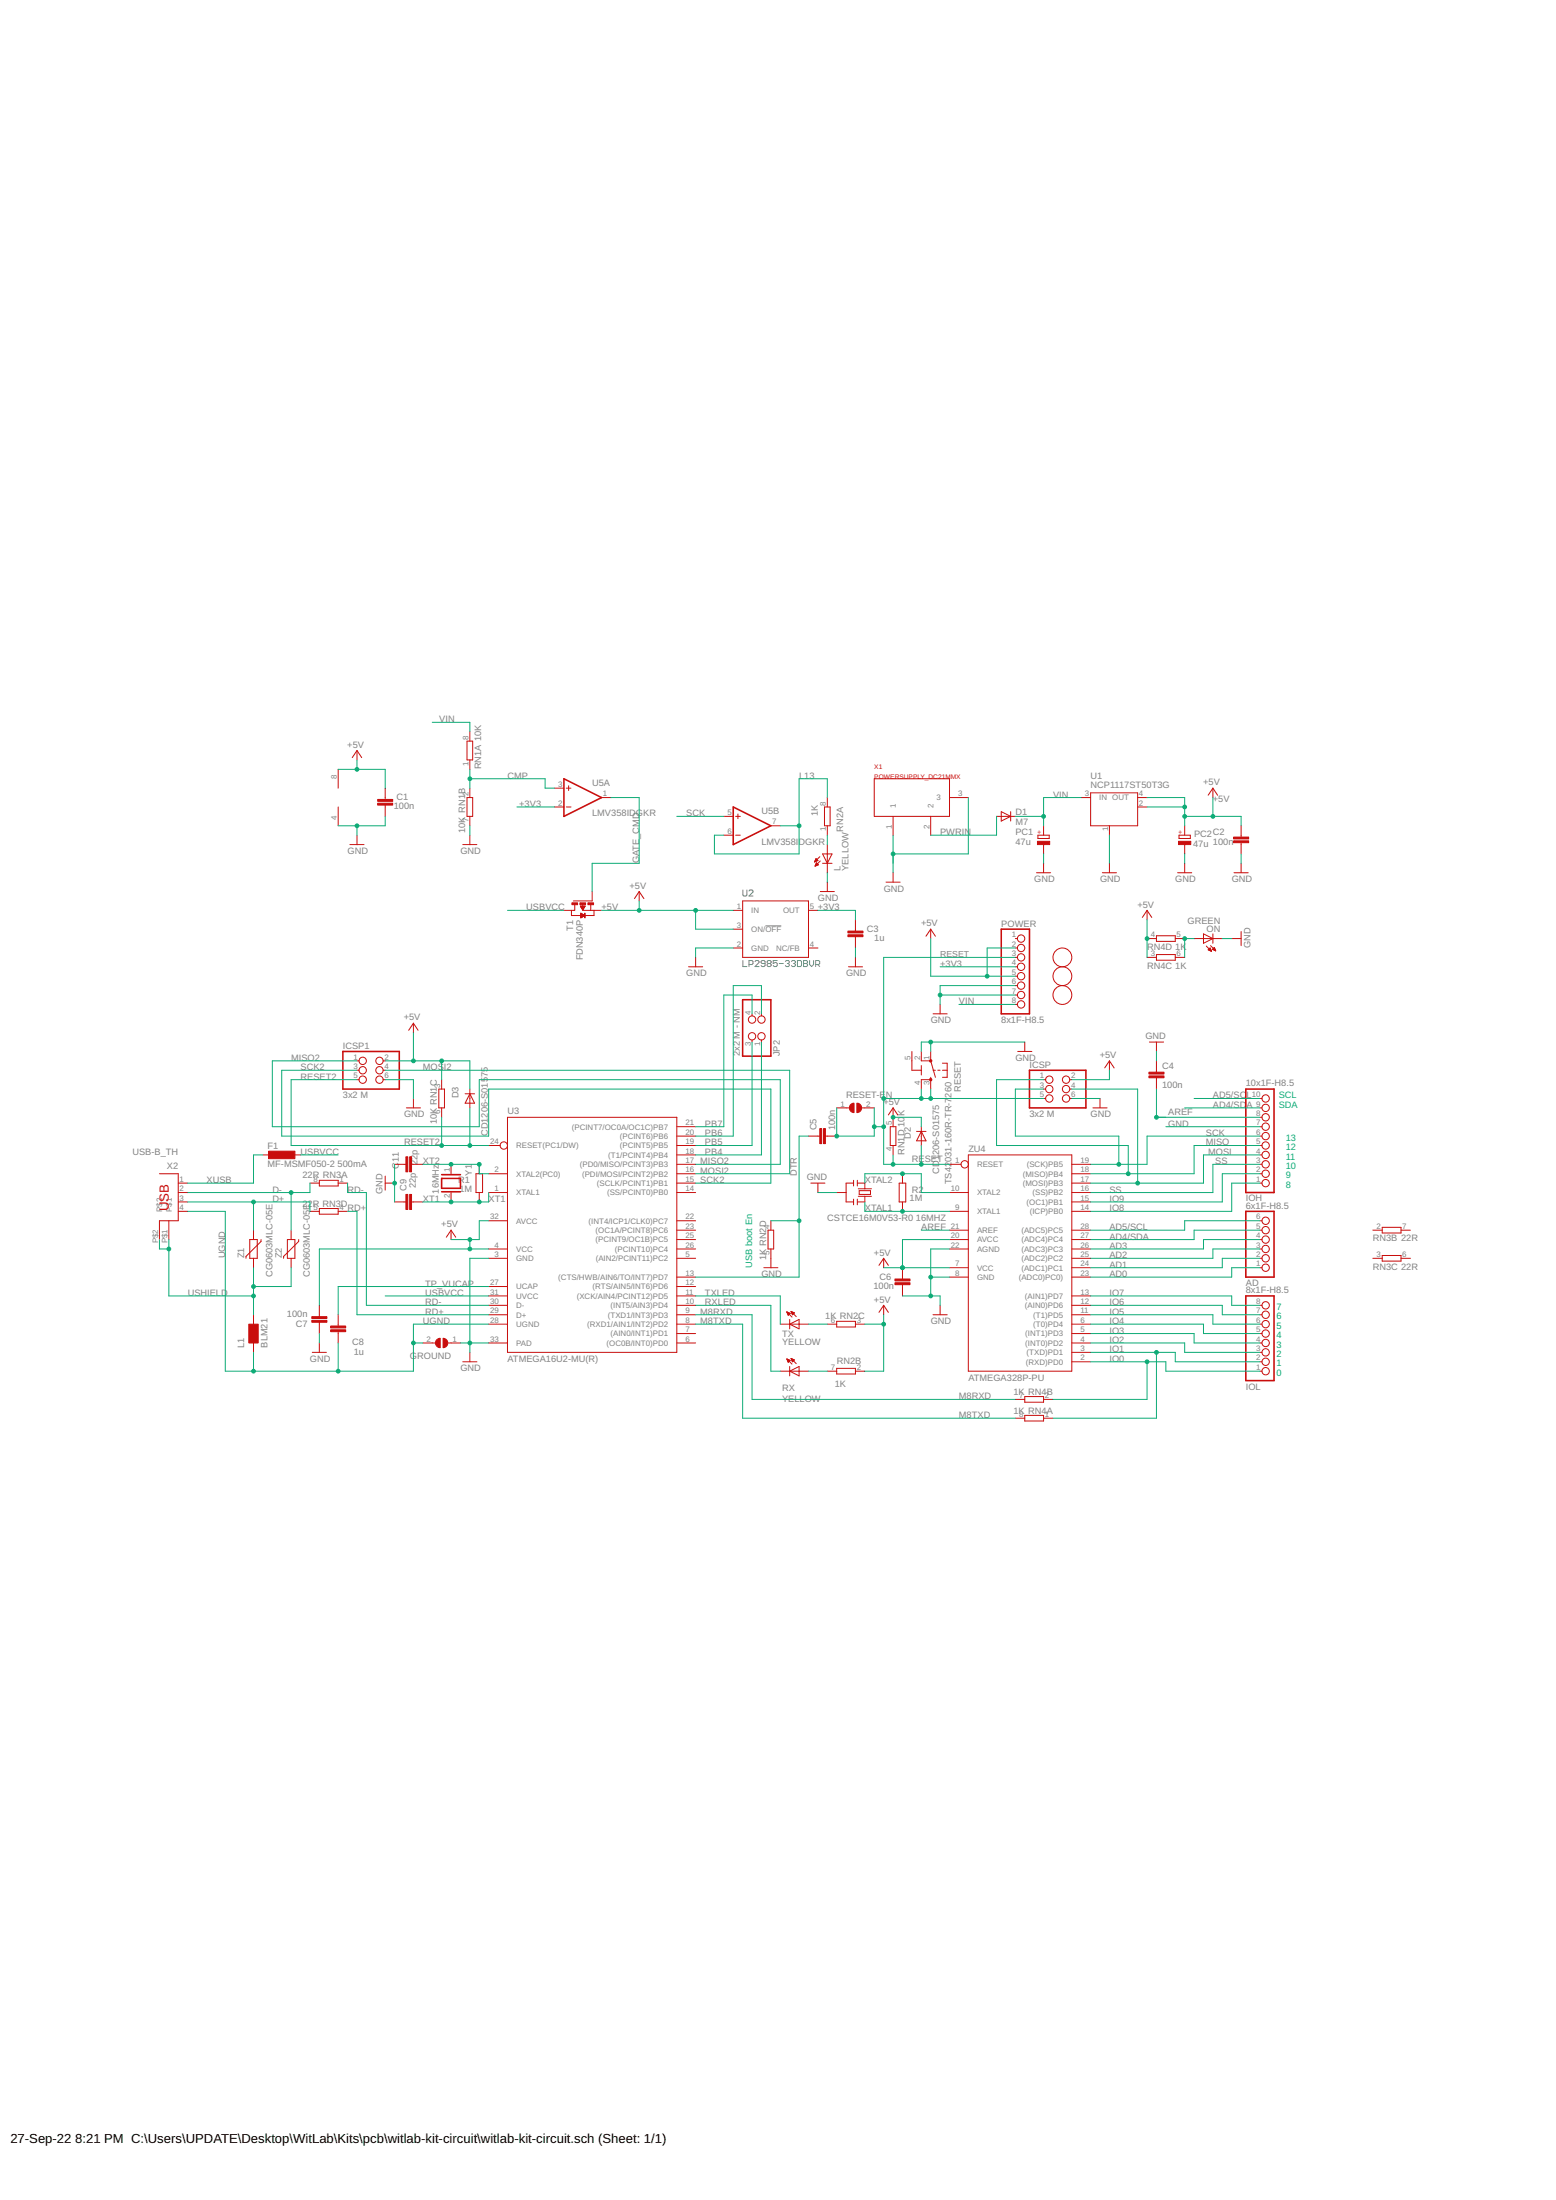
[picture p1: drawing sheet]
<svg xmlns="http://www.w3.org/2000/svg" width="420mm" height="594mm" viewBox="0 0 420 594" stroke-linecap="round" stroke-linejoin="round" font-family="sans-serif">
<g fill="none" stroke="#808080" stroke-width=".27">
<path d="M200.6 240.3v1.4l.3 .3h.5l.3-.3v-1.4M200.6 259.4v1.6h1.1M202.2 240.6l.3-.3h.6l.2 .3v.3l-1.1 1.1h1.1M203.9 259.7l.3-.3h.5l.3 .3v.2l-1.1 1.1h1.1M206.7 250h4.3M209.9 259.4h-1.1v.8l.8-.3 .3 .3v.5l-.3 .3h-.5l-.3-.3M212.1 259.7l.2-.3h.6l.2 .3-.2 .5M213.7 259.7l.3-.3h.5l.3 .3-.3 .5M215.3 259.4h.9l.2 .3v1l-.2 .3h-.9zM217 259.4h.8l.3 .3-.3 .5 .3 .5-.3 .3h-.8zM218.6 259.4v1.1l.6 .5 .5-.5v-1.1M202.2 260.5h.9l.2-.3v-.5l-.2-.3h-.9v1.6"/>
<path d="M206.6 260.2h-.8l-.3-.3 .3-.5h.5l.3 .3v1l-.3 .3h-.5l-.3-.3M207.4 260.2l-.2 .3 .2 .5h.6l.2-.3-.2-.5M207.4 260.2l-.2-.3 .2-.5h.6l.2 .3-.2 .5M207.4 260.2h.6M210.4 260.2h1.1M212.6 260.2h.3M212.9 260.2l.2 .3-.2 .5h-.6l-.2-.3M214.2 260.2h.3M214.5 260.2l.3 .3-.3 .5h-.5l-.3-.3M217 260.2h.8M220.2 260.5h.9l.2-.3v-.5l-.2-.3h-.9v1.6M220.8 260.5l.5 .5"/>
</g>
<g fill="none" stroke="#c90d0c" stroke-width=".27">
<path d="M126.9 197.6v2.5M91.3 207.8v5M91.3 217.9v5.1M96.4 202.7v2.5M96.4 202.7l1.3 1.9M96.4 202.7l-1.3 1.9M104 212.8v3.1M104 217.4v3.1M126.1 215.4h1.5v5.1h-1.5zM126.1 200.1h1.5v5.1h-1.5zM126.9 205.2v2.6M126.9 212.8v2.6"/>
<path d="M149.7 217.9h2.6M149.7 212.8h2.6M152.9 217.9h1.3M152.9 212.8h1.3M153.5 212.2v1.3M162.4 215.4h2.6M199.3 219.8v1.3M222.6 217.9h1.6v5.1h-1.6zM223.4 215.4v2.5M236.1 210.3h20.3v10.2h-20.3zM256.4 215.4h5.1M270.4 219.2l2.5 1.3-2.5 1.2z"/>
<path d="M272.9 219.2v2.5M292 215.4h2.5M294.5 214.1h12.7v8.9h-12.7zM307.2 215.4h2.5M307.2 217.9h2.5M327.5 212.8v2.6M327.5 212.8l1.3 1.9M327.5 212.8l-1.3 1.9M94.5 228.1h3.8M96.4 225.5v2.6M125 228.1h3.8M126.9 220.5v2.5"/>
<path d="M126.9 225.5v2.6M195.5 225.5h2.5M195.5 220.5h2.5M198.6 225.5h1.3M198.6 220.5h1.3M208.2 223h2.5M220 232.7h.1M220 232.6h.4M220.1 232.5h.6M220.1 232.3h.7M220.1 233.8h.2M220.2 233.7h.4"/>
<path d="M220.2 232.2h.5M220.2 232.1h.4M220.2 233.6h.7M220.3 232h.2M220.3 233.4h.6M220.3 231.9l.6 .5-.9 .3zM220.3 233.3h.4M220.4 233.2h.2M220.5 233.1h.1M220.5 233l.5 .5-.9 .4zM221.4 231.4l-1.4 1.3M221.5 232.5l-1.4 1.4"/>
<path d="M222.1 230.6h2.6l-1.3 2.5zM222.1 233.1h2.6M223.4 223v2.5M223.4 228.1v7.6M223.4 238.2v2.5M239.2 238.2h3.9M241.2 220.5v5M241.2 235.7v2.5M251.3 220.5v5M269.1 220.5h5.1M279.9 235.7h3.8M280.3 225.5h3v.9h-3z"/>
<path d="M281.8 223v2.5M281.8 228.1v2.5M281.8 233.1v2.6M297.7 235.7h3.8M299.6 223v2.5M299.6 233.1v2.6M318 235.7h3.8M318.4 225.5h3v.9h-3zM319.9 223v2.5M319.9 228.1v2.5M319.9 233.1v2.6M333.2 235.7h3.8"/>
<path d="M335.1 223v3M335.1 227.6v3M335.1 233.1v2.6M154.3 245.8v1.4h3.5M155.2 244.3v1.5h-2.9M156.7 244.7h1.3l-.6 1zM156.8 244.8h1.1M156.8 244.9h1.1M156.8 246.6l1.1 .6M156.8 246.6v1.3l1.1-.7M156.8 247.8h.2M156.8 247.7h.3"/>
<path d="M156.8 247.7h.4M156.8 247.6h.5M156.8 247.5h.6M156.8 247.5h.7M156.8 247.4h.8M156.8 247.3h.9M156.8 247.2h1M156.8 247.1h.8M156.8 247h.7M156.8 246.9h.5M156.8 246.8h.4M156.8 246.8h.3"/>
<path d="M156.8 246.7h.2M156.8 246.6h.1M156.9 244.9h.9M156.9 245h.9M157 245.1h.7M157 245.2h.7M157.1 245.3h.5M157.1 245.4h.5M157.2 245.4h.3M157.2 245.5h.3M157.3 245.6h.1M157.4 244.2v1.6h5"/>
<path d="M159.5 244.3v1.5M159.9 240.7v2.6h-5.1M160.4 245.8v1.4h-2.5M172.6 240.7l1.3 2M172.6 240.7l-1.3 2M172.6 240.7v2.6M187.8 258.5v2.6M198 256h2.5M198 245.8h2.5M198 250.9h2.5M200.5 243.3h17.8v15.2h-17.8zM218.3 256h2.6"/>
<path d="M218.3 245.8h2.6M221.5 240.7h3.8M231 248.4v3M231 252.9v3.1M231 258.5v2.6M251.3 250.9l1.3 1.9M251.3 250.9l-1.3 1.9M251.3 250.9v2.5M274.2 253.4h.5M274.2 256h.5M274.2 258.5h.5M309.7 253.4h2.6"/>
<path d="M309.7 245.8l1.3 1.9M309.7 245.8l-1.2 1.9M309.7 245.8v2.6M309.7 258.5h2.6M312.3 252.7h5.1v1.5h-5.1zM312.3 257.8h5.1v1.5h-5.1zM317.4 253.4h2.5M317.4 258.5h2.5M322.4 253.4h7.7M325 252.2l2.5 1.2-2.5 1.3zM325.7 255.5l1.4 1.4M326.2 256.5l.5-.5 .4 .9z"/>
<path d="M326.3 256.5h.7M326.4 256.3h.5M326.4 256.6h.6M326.5 256.2h.4M326.6 256.1h.2M326.7 256.7h.3M326.9 255.4l1.4 1.4M327 256.8h.1M327.4 256.4l.5-.5 .4 .9zM327.4 256.3h.7M327.5 252.2v2.5M327.5 256.2h.5"/>
<path d="M327.6 256.5h.5M327.7 256.1h.3M327.8 256h.1M327.9 256.6h.3M328.1 256.7h.2M332.6 253.4h2.5M335.1 251.5v3.9M111.6 276.3l1.3 1.9M111.6 276.3l-1.2 1.9M111.6 276.3v2.5M185.9 261.1h3.8M203.1 273.8v.5"/>
<path d="M205.6 273.8v.5M229.1 261.1h3.8M251.9 273.8h3.9M253.9 271.2v2.6M274.2 261.1h.5M274.2 263.6h.5M274.2 266.1h.5M274.2 268.7h.5M274.2 271.2h.5M96.4 291.5h.6M96.4 286.5h.6M96.4 289h.6"/>
<path d="M103.5 291.5h.5M103.5 286.5h.5M103.5 289h.5M109.7 299.2h3.8M111.6 296.6v2.6M118.5 294.1h1.5v5.1h-1.5zM119.3 291.5v2.6M119.3 299.2v2.5M125.6 295.4h2.5M126.9 294.1v5.1M126.9 295.4l1.2 2.5h-2.5zM203.1 280.8v.6"/>
<path d="M205.6 280.8v.6M225.9 299.2h3.5M232.6 299.2h3.5M241.2 299.2l1.2 1.9M241.2 299.2l-1.3 1.9M241.2 299.2v5M246.2 283.9v5.1h2.6M248.8 283.9v2.6h2.5M248.8 287.7v2.6M251.3 291.5h-2.5v2.6M251.3 283.9v2.6M251.3 290.9v3.2"/>
<path d="M251.3 286.5l1.3 4.4M251.9 289h.7M253.2 289h.7M254.5 289h1.3M254.5 287.1h1.3v3.8h-1.3M274.8 283.9h3.8M276.7 281.4v2.5M281.8 291.5h.6M281.8 294.1h.6M281.8 296.6h.6M288.9 291.5h.5M288.9 294.1h.5"/>
<path d="M288.9 296.6h.5M295.1 299.2h3.8M297 296.6v2.6M299.6 286.5l1.2 1.9M299.6 286.5l-1.3 1.9M299.6 286.5v2.5M310.4 281.4h3.8M312.3 281.4v2.5M312.3 286.5v3M312.3 291v3.1M340.2 296.6h.6M340.2 299.2h.6"/>
<path d="M43.1 316.9h5v12.7h-5v5.1M48.1 319.5h2.6M71 311.9h2.5M78.6 311.9h2.6M83.7 319.5h2.5M86.2 318.7h5.1v1.6h-5.1zM91.3 319.5h2.6M104 319.5h2.6M104 317.6v3.8M106.6 314.4h3M111.1 314.4h3.1M121.8 314.4v2.5"/>
<path d="M128.5 316.9h1.8v5.1h-1.8zM129.4 314.4v2.5M132 316.9h5M132 309.3h3M137 301.7h45.8v63.5h-45.8zM182.8 311.9h5M182.8 314.4h5M182.8 316.9h5M182.8 319.5h5M182.8 309.3h5M182.8 306.8h5M182.8 304.2h5"/>
<path d="M218.3 306.8h3.1M218.9 319.5h3.9M220.9 319.5v2.5M222.9 306.8h3M230.5 319.5h-2v5.1h2M230.5 318.7v1.6M231.5 319.5h2v1.5M231.5 318.7v1.6M240.4 304.2h1.5v5.1h-1.5zM241.2 309.3v2.6M242.8 319.5h1.8v5.1h-1.8zM243.7 316.9v2.6"/>
<path d="M247.5 305.5h2.5M248.8 304.2v5.1M248.8 305.5l1.2 2.6h-2.5zM256.4 314.4h3.1M261.5 311.9h27.9v58.4h-27.9zM289.4 314.4h5.1M289.4 316.9h5.1M289.4 319.5h5.1M340.2 311.9h.6M340.2 314.4h.6M340.2 316.9h.6M340.2 319.5h.6"/>
<path d="M340.2 309.3h.6M340.2 306.8h.6M340.2 304.2h.6M340.2 301.7h.6M45.6 329.6v5.1M48.1 322h2.6M48.1 324.6h2.6M48.1 327.1h2.6M67.4 334.7h2.1v5.1h-2.1zM68.5 332.2v2.5M68.5 339.8v2.5M70.5 334.7v.5l-4.1 4.1v.5"/>
<path d="M77.6 334.7h2v5.1h-2zM78.6 332.2v2.5M78.6 339.8v2.5M80.6 334.7v.5l-4 4.1v.5M83.7 327.1h2.5M86.2 326.3h5.1v1.6h-5.1zM91.3 327.1h2.6M106.6 324.6h3M111.1 324.6h3.1M121.8 332.2l1.3 1.9M121.8 332.2l-1.3 1.9M121.8 322v2.6"/>
<path d="M121.8 332.2v2.5M129.4 322v2.6M132 337.3h5M132 339.8h5M132 322h5M132 329.6h5M182.8 332.2h5M182.8 334.7h5M182.8 337.3h5M182.8 339.8h5M182.8 322h5M182.8 329.6h5"/>
<path d="M207.4 332.2h1.5v5.1h-1.5zM208.2 329.6v2.6M208.2 337.3v5M225.9 322h2.6M230.5 323.8v1.5M231.5 323.8v1.5M231.8 323h3.5M231.8 321h3.5M232 321.5h3.1v1h-3.1zM233.5 323v1.6h-2M238.6 339.8l1.3 1.9M238.6 339.8l-1.3 1.9"/>
<path d="M238.6 339.8v2.5M243.7 324.6v2.5M256.4 332.2h5.1M256.4 334.7h5.1M256.4 337.3h5.1M256.4 322h5.1M256.4 327.1h5.1M289.4 332.2h5.1M289.4 334.7h5.1M289.4 337.3h5.1M289.4 339.8h5.1M289.4 322h5.1"/>
<path d="M289.4 324.6h5.1M289.4 327.1h5.1M340.2 332.2h.6M340.2 334.7h.6M340.2 337.3h.6M340.2 339.8h.6M340.2 329.6h.6M370.7 332.2h2.5M370.7 339.8h2.5M373.2 331.4h5.1v1.6h-5.1zM373.2 339h5.1v1.6h-5.1zM378.3 332.2h2.6"/>
<path d="M378.3 339.8h2.6M68.5 355v2.6M86.2 352.5v3M86.2 357.1v3M91.3 355v3.1M91.3 359.6v3M132 349.9h5M132 352.5h5M132 355h5M132 357.6h5M132 347.4h5M182.8 344.9h5"/>
<path d="M182.8 349.9h5M182.8 352.5h5M182.8 355h5M182.8 357.6h5M182.8 347.4h5M206.2 342.3h3.9M210.7 357.6h7.6M212.5 354.3l1.4 1.4M212.5 354.3h.1M212.5 354.3l.9 .3-.5 .6M212.5 354.3l.4 .9M212.5 354.4h.3"/>
<path d="M212.6 354.5h.5M212.6 354.6h.7M212.7 354.8h.5M212.7 354.9h.4M212.8 355h.2M212.8 355.1h.1M213.2 356.3v2.5M213.2 357.6l2.6-1.3v2.5zM213.6 354.1l1.4 1.4M213.6 354.1l.9 .4M213.6 354.1l.4 .9M213.6 354.2h.1"/>
<path d="M213.7 354.3h.2M213.7 354.4h.5M213.8 354.5h.7M213.8 354.6h.6M213.9 354.8h.3M213.9 354.9h.2M214 355h.1M214.5 354.5l-.5 .5M223.4 357.6h2.5M225.9 356.8h5.1v1.5h-5.1zM231 357.6h2.5M238.6 352.5v2.5"/>
<path d="M238.6 352.5l1.3 1.9M238.6 352.5l-1.3 1.9M243.7 342.3v3.1M243.7 346.9v3M251.9 355h3.9M253.9 352.5v2.5M256.4 342.3h5.1M256.4 344.9h5.1M289.4 342.3h5.1M289.4 344.9h5.1M289.4 349.9h5.1M289.4 352.5h5.1"/>
<path d="M289.4 355h5.1M289.4 357.6h5.1M340.2 342.3h.6M340.2 352.5h.6M340.2 355h.6M340.2 357.6h.6M68.5 362.6v2.6M84.3 365.2h3.8M86.2 362.6v2.6M114.2 362.6h3.4M120.9 362.6h3.4M125 367.7h3.8"/>
<path d="M126.9 365.2v2.5M132 362.6h5M182.8 360.1h5M182.8 362.6h5M210.7 370.3h7.6M212.5 367l1.4 1.4M212.5 367l.9 .3-.5 .6zM212.5 367.1h.2M212.6 367.2h.4M212.6 367.3h.7M212.7 367.4h.6M212.7 367.6h.4"/>
<path d="M212.8 367.7h.2M212.8 367.8h.1M213.2 370.3l2.6-1.3v2.5zM213.2 369v2.5M213.6 366.8l1.4 1.4M213.6 366.8l.9 .4-.5 .5zM213.7 366.9h.2M213.7 367.1h.4M213.8 367.2h.6M213.8 367.3h.6M213.9 367.4h.4M213.9 367.6h.3"/>
<path d="M214 367.7h.1M223.4 370.3h2.5M225.9 369.5h5.1v1.5h-5.1zM231 370.3h2.5M274.2 377.9h2.5M276.7 377.1h5.1v1.6h-5.1zM281.8 377.9h2.5M289.4 360.1h5.1M289.4 362.6h5.1M289.4 365.2h5.1M289.4 367.7h5.1M340.2 370.3h.6"/>
<path d="M340.2 360.1h.6M340.2 362.6h.6M340.2 365.2h.6M340.2 367.7h.6M274.2 383h2.5M276.7 382.2h5.1v1.5h-5.1zM281.8 383h2.5"/>
<circle cx="275.7" cy="256" r=".99"/>
<circle cx="275.7" cy="253.4" r=".99"/>
<circle cx="275.7" cy="258.5" r=".99"/>
<circle cx="286.9" cy="258.5" r="2.54"/>
<circle cx="203.1" cy="275.3" r=".99"/>
<circle cx="203.1" cy="279.8" r=".99"/>
<circle cx="205.6" cy="275.3" r=".99"/>
<circle cx="205.6" cy="279.8" r=".99"/>
<circle cx="275.7" cy="268.7" r=".99"/>
<circle cx="275.7" cy="271.2" r=".99"/>
<circle cx="275.7" cy="261.1" r=".99"/>
<circle cx="275.7" cy="263.6" r=".99"/>
<circle cx="275.7" cy="266.1" r=".99"/>
<circle cx="286.9" cy="263.6" r="2.54"/>
<circle cx="286.9" cy="268.7" r="2.54"/>
<circle cx="97.9" cy="289" r=".99"/>
<circle cx="97.9" cy="291.5" r=".99"/>
<circle cx="97.9" cy="286.5" r=".99"/>
<circle cx="102.5" cy="289" r=".99"/>
<circle cx="102.5" cy="286.5" r=".99"/>
<circle cx="102.5" cy="291.5" r=".99"/>
<circle cx="283.3" cy="291.5" r=".99"/>
<circle cx="283.3" cy="296.6" r=".99"/>
<circle cx="283.3" cy="294.1" r=".99"/>
<circle cx="287.9" cy="294.1" r=".99"/>
<circle cx="287.9" cy="296.6" r=".99"/>
<circle cx="287.9" cy="291.5" r=".99"/>
<circle cx="341.8" cy="299.2" r=".99"/>
<circle cx="341.8" cy="296.6" r=".99"/>
<circle cx="136" cy="309.3" r=".99"/>
<circle cx="260.5" cy="314.4" r=".99"/>
<circle cx="341.8" cy="309.3" r=".99"/>
<circle cx="341.8" cy="316.9" r=".99"/>
<circle cx="341.8" cy="311.9" r=".99"/>
<circle cx="341.8" cy="301.7" r=".99"/>
<circle cx="341.8" cy="319.5" r=".99"/>
<circle cx="341.8" cy="314.4" r=".99"/>
<circle cx="341.8" cy="306.8" r=".99"/>
<circle cx="341.8" cy="304.2" r=".99"/>
<circle cx="341.8" cy="339.8" r=".99"/>
<circle cx="341.8" cy="337.3" r=".99"/>
<circle cx="341.8" cy="332.2" r=".99"/>
<circle cx="341.8" cy="329.6" r=".99"/>
<circle cx="341.8" cy="334.7" r=".99"/>
<circle cx="341.8" cy="357.6" r=".99"/>
<circle cx="341.8" cy="355" r=".99"/>
<circle cx="341.8" cy="352.5" r=".99"/>
<circle cx="341.8" cy="342.3" r=".99"/>
<circle cx="341.8" cy="370.3" r=".99"/>
<circle cx="341.8" cy="367.7" r=".99"/>
<circle cx="341.8" cy="365.2" r=".99"/>
<circle cx="341.8" cy="360.1" r=".99"/>
<circle cx="341.8" cy="362.6" r=".99"/>
</g>
<path d="M152.3 210.3l10.1 5.1-10.1 5.1zM198 217.9l10.2 5.1-10.2 5.1zM270.4 250.9h7.6v22.9h-7.6zM200.5 270h7.7v15.2h-7.7zM92.6 283.9h15.2v10.2h-15.2zM278 289h15.2v10.2h-15.2zM336.4 294.1h7.6v27.9h-7.6zM119.3 318.2h5v2.7h-5zM119.3 317.2h5M119.3 321.8h5M336.4 327.1h7.6v17.8h-7.6zM336.4 349.9h7.6v22.9h-7.6z" fill="none" stroke="#c90d0c" stroke-width=".42"/>
<g fill="#c90d0c" stroke="#c90d0c" stroke-width=".27">
<path d="M333.1 226h4.1v.5h-4.1z"/>
<path d="M333.1 227.1h4.1v.5h-4.1z"/>
<path d="M280.1 227.2h3.3v.9h-3.3z"/>
<path d="M318.2 227.2h3.3v.9h-3.3z"/>
<path d="M310.2 290.5h4.1v.5h-4.1z"/>
<path d="M310.2 289.5h4.1v.5h-4.1z"/>
<path d="M72.5 310.9h7.1v2h-7.1z"/>
<path d="M84.2 356.6h4.1v.5h-4.1z"/>
<path d="M84.2 355.5h4.1v.5h-4.1z"/>
<path d="M154.4 243.8h1.6v.5h-1.6z"/>
<path d="M156.6 243.8h1.5v.5h-1.5z"/>
<path d="M158.7 243.8h1.6v.5h-1.6z"/>
<path d="M157.9 246.6l.1 1.3z"/>
<path d="M102 215.9h4v.5h-4z"/>
<path d="M102 216.9h4v.5h-4z"/>
<path d="M222.4 304.8h.5v4h-.5z"/>
<path d="M221.4 304.8h.5v4h-.5z"/>
<path d="M67.2 357.6h2.5v5h-2.5z"/>
<path d="M241.7 345.4h4v.5h-4z"/>
<path d="M241.7 346.4h4v.5h-4z"/>
<path d="M89.3 359.1h4v.5h-4z"/>
<path d="M89.3 358.1h4v.5h-4z"/>
<path d="M229 251.4h4v.5h-4z"/>
<path d="M229 252.4h4v.5h-4z"/>
<path d="M109.6 322.5h.5v4.1h-.5z"/>
<path d="M110.6 322.5h.5v4.1h-.5z"/>
<path d="M109.6 312.4h.5v4h-.5z"/>
<path d="M110.6 312.4h.5v4h-.5z"/>
</g>
<g fill="#c90d0c" stroke="#c90d0c" stroke-width=".27">
<path d="M117.9 361.8l1-.4v2.5a1.26 1.26 0 0 1-1.2-.7 1.26 1.26 0 0 1 .2-1.4z" fill-rule="evenodd"/>
<path d="M119.6 361.4a1.27 1.27 0 0 1 1.3 1.2 1.27 1.27 0 0 1-1.3 1.3z" fill-rule="evenodd"/>
<path d="M231.4 297.9a1.27 1.27 0 0 1 1.3 1.3 1.27 1.27 0 0 1-1.3 1.2z" fill-rule="evenodd"/>
<path d="M229.7 298.3l.9-.4v2.5a1.27 1.27 0 0 1-1.1-.7 1.27 1.27 0 0 1 .2-1.4z" fill-rule="evenodd"/>
<circle cx="251.3" cy="286.5" r=".33"/>
<circle cx="251.3" cy="291.5" r=".33"/>
</g>
<g fill="none" stroke="#0dab76" stroke-width=".27">
<path d="M116.7 195.1h10.2v2.5M91.3 207.8h12.7v5M96.4 205.2v2.6M126.9 207.8v5M126.9 210.3h20.3v2.5h2.5M139.6 217.9h10.1M165 215.4h7.6v17.7h-12.7v7.6M223.4 215.4v-5.1h-7.6v20.3h-22.9v-5.1h2.6M261.5 215.4v15.2h-20.3M292 215.4h-10.2v7.6M309.7 215.4h10.2v7.6M309.7 217.9h10.2"/>
<path d="M327.5 215.4v5.1M96.4 223v2.5M104 220.5v2.5h-12.7M126.9 223v2.5M182.8 220.5h12.7M210.7 223h5.1M223.4 225.5v2.6M223.4 235.7v2.5M241.2 225.5v10.2M269.1 220.5v5h-17.8M274.2 220.5h7.6M281.8 230.6v2.5"/>
<path d="M299.6 225.5v7.6M319.9 230.6v2.5M319.9 220.5h15.2v2.5M335.1 230.6v2.5M137 245.8h15.3M162.4 245.8h35.6M172.6 243.3v2.5M187.8 245.8v5.1h10.2M198 256h-10.2v2.5M220.9 245.8h10.1v2.6M231 256v2.5M251.3 253.4v10.2h22.9"/>
<path d="M274.2 256h-7.6v7.6M274.2 258.5h-35.6v55.9h17.8M309.7 248.4v10.1M322.4 253.4h-2.5v5.1M330.1 253.4h2.5M111.6 278.8v7.7M203.1 273.8v-5.1h-7.6v35.5h-7.7M205.6 273.8v-7.7h-7.6v40.7h-10.2M253.9 268.7h20.3M253.9 261.1h20.3M258.9 271.2h15.3M274.2 266.1h-20.3v5.1"/>
<path d="M96.4 291.5h-17.8v17.8h53.4M96.4 286.5h-22.9v17.7h55.9v-12.7h81.3v22.9h-22.9M96.4 289h-20.3v17.8h55.9v-12.7h76.2v25.4h-20.4M104 291.5h7.6v5.1M104 286.5h22.9v7.6M104 289h109.2v27.9h-25.4M119.3 286.5v5M126.9 299.2v10.1M203.1 281.4v27.9h-15.3M205.6 281.4v30.5h-17.8M225.9 299.2v7.6h10.2v-7.6M238.6 296.6h43.2"/>
<path d="M248.8 294.1v2.5M251.3 281.4v2.5M251.3 294.1v2.5M276.7 281.4h-27.9v2.5M281.8 291.5h-12.7v17.8h35.6v7.6M281.8 294.1h-7.6v12.7h27.9v7.6M289.4 296.6h7.6M289.4 294.1h17.8v25.4M299.6 289v2.5h-10.2M312.3 294.1v7.6h27.9M312.3 283.9v2.6M319.9 299.2h20.3"/>
<path d="M322.4 296.6h17.8M71 311.9h-2.5v7.6h-17.8M81.2 311.9h10.1M83.7 319.5v2.5h-33M93.9 319.5v2.5h5v30.5h33.1M106.6 314.4v10.2M114.2 314.4h15.2v2.5h2.6M119.3 301.7v7.6M218.3 306.8h-2.5v38.1h-28M233.5 319.5v-2.6h15.3v5.1h7.6M236.1 304.2h2.5M241.2 301.7h7.6v2.5"/>
<path d="M241.2 311.9v2.5M248.8 309.3v5.1M314.8 304.2h25.4M340.2 306.8h-30.5v7.6h-15.2M340.2 314.4h-12.7v7.6h-33M340.2 316.9h-10.1v7.7h-35.6M340.2 309.3h-17.8v7.6h-27.9M340.2 311.9h-15.2v7.6h-30.5M340.2 319.5h-7.6v7.6h-38.1M43.1 334.7v2.6h2.5M45.6 334.7v15.2h22.9M50.7 327.1h10.1v43.2h50.8v-12.7h20.4"/>
<path d="M50.7 324.6h33v2.5M68.5 324.6v7.6M78.6 322v10.2M93.9 327.1h2.5v27.9h35.6M126.9 334.7v2.6M132 329.6h-2.6v5.1h-7.6M132 337.3h-45.8v15.2M132 339.8h-5.1v25.4M132 322v2.6h-17.8M208.2 329.6h7.6M220.9 322h5M233.5 324.6v2.5h22.9"/>
<path d="M248.8 332.2h7.6M256.4 334.7h-12.7v7.6M256.4 337.3h-5.1v12.6M340.2 339.8h-10.1v2.5h-35.6M340.2 332.2h-17.8v2.5h-27.9M340.2 334.7h-15.2v2.6h-30.5M340.2 337.3h-12.7v2.5h-33M340.2 329.6h-20.3v2.6h-25.4M68.5 342.3v12.7M78.6 342.3v5.1h-10.1M104 349.9h28M132 347.4h-40.7v7.6"/>
<path d="M187.8 352.5h20.4v17.8h2.5M187.8 357.6h12.7v25.4h73.7M187.8 349.9h22.9v7.7M187.8 355h15.3v22.9h71.1M218.3 357.6h5.1M233.5 357.6h5.1M238.6 342.3h17.8M238.6 355v15.3h-5.1M243.7 349.9h10.2v2.6M251.3 344.9h5.1M294.5 357.6h30.5v2.5h15.2M294.5 355h33v2.6h12.7"/>
<path d="M294.5 349.9h38.1v2.6h7.6M294.5 352.5h35.6v2.5h10.1M340.2 342.3h-7.6v2.6h-38.1M68.5 365.2v5.1M86.2 360.1v2.5M91.3 362.6v7.7M111.6 362.6h2.6M124.3 362.6h7.7M218.3 370.3h5.1M294.5 367.7h20.3v2.6h25.4M294.5 362.6h25.4v2.6h20.3M294.5 360.1h27.9v2.5h17.8"/>
<path d="M294.5 365.2h22.9v2.5h22.8M309.7 367.7v10.2h-25.4M312.3 365.2v17.8h-28"/>
</g>
<g fill="#0dab76" stroke="#0dab76" stroke-width=".27">
<circle cx="243.7" cy="342.3" r=".51"/>
<circle cx="266.6" cy="263.6" r=".51"/>
<circle cx="309.7" cy="253.4" r=".51"/>
<circle cx="238.6" cy="357.6" r=".51"/>
<circle cx="96.4" cy="207.8" r=".51"/>
<circle cx="319.9" cy="217.9" r=".51"/>
<circle cx="319.9" cy="220.5" r=".51"/>
<circle cx="327.5" cy="220.5" r=".51"/>
<circle cx="126.9" cy="337.3" r=".51"/>
<circle cx="126.9" cy="334.7" r=".51"/>
<circle cx="111.6" cy="286.5" r=".51"/>
<circle cx="119.3" cy="286.5" r=".51"/>
<circle cx="187.8" cy="245.8" r=".51"/>
<circle cx="172.6" cy="245.8" r=".51"/>
<circle cx="241.2" cy="301.7" r=".51"/>
<circle cx="251.3" cy="344.9" r=".51"/>
<circle cx="251.3" cy="349.9" r=".51"/>
<circle cx="253.9" cy="268.7" r=".51"/>
<circle cx="241.2" cy="230.6" r=".51"/>
<circle cx="251.3" cy="281.4" r=".51"/>
<circle cx="96.4" cy="223" r=".51"/>
<circle cx="126.9" cy="362.6" r=".51"/>
<circle cx="106.6" cy="319.5" r=".51"/>
<circle cx="312.3" cy="301.7" r=".51"/>
<circle cx="225.9" cy="306.8" r=".51"/>
<circle cx="236.1" cy="304.2" r=".51"/>
<circle cx="238.6" cy="304.2" r=".51"/>
<circle cx="241.2" cy="314.4" r=".51"/>
<circle cx="238.6" cy="296.6" r=".51"/>
<circle cx="248.8" cy="296.6" r=".51"/>
<circle cx="251.3" cy="296.6" r=".51"/>
<circle cx="248.8" cy="314.4" r=".51"/>
<circle cx="281.8" cy="220.5" r=".51"/>
<circle cx="302.1" cy="314.4" r=".51"/>
<circle cx="319.9" cy="253.4" r=".51"/>
<circle cx="78.6" cy="322" r=".51"/>
<circle cx="68.5" cy="324.6" r=".51"/>
<circle cx="304.7" cy="316.9" r=".51"/>
<circle cx="307.2" cy="319.5" r=".51"/>
<circle cx="215.8" cy="329.6" r=".51"/>
<circle cx="126.9" cy="210.3" r=".51"/>
<circle cx="243.7" cy="316.9" r=".51"/>
<circle cx="243.7" cy="327.1" r=".51"/>
<circle cx="119.3" cy="309.3" r=".51"/>
<circle cx="126.9" cy="309.3" r=".51"/>
<circle cx="45.6" cy="337.3" r=".51"/>
<circle cx="68.5" cy="347.4" r=".51"/>
<circle cx="68.5" cy="349.9" r=".51"/>
<circle cx="111.6" cy="362.6" r=".51"/>
<circle cx="91.3" cy="370.3" r=".51"/>
<circle cx="68.5" cy="370.3" r=".51"/>
<circle cx="129.4" cy="314.4" r=".51"/>
<circle cx="121.8" cy="314.4" r=".51"/>
<circle cx="129.4" cy="324.6" r=".51"/>
<circle cx="121.8" cy="324.6" r=".51"/>
<circle cx="312.3" cy="365.2" r=".51"/>
<circle cx="309.7" cy="367.7" r=".51"/>
<circle cx="215.8" cy="223" r=".51"/>
</g>
<text font-size="3.6" fill="#c90d0c" x="45.6" y="327.1" transform="rotate(-90 45.6 327.1)">USB</text>
<g font-size="3.5">
<text x="2.8" y="578.6">27-Sep-22</text>
<text x="20.3" y="578.6">8:21 PM C:\Users\UPDATE\Desktop\WitLab\Kits\pcb\witlab-kit-circuit\witlab-kit-circuit.sch (Sheet: 1/1)</text>
</g>
<g font-size="2.5" fill="#808080">
<text x="118.6" y="195">VIN</text>
<text x="93.8" y="201.9">+5V</text>
<text x="129.9" y="207.7" transform="rotate(-90 129.9 207.7)">RN1A 10K</text>
<text x="107" y="216">C1</text>
<text x="137" y="210.3">CMP</text>
<text x="159.9" y="212.2">U5A</text>
<text x="215.8" y="210.3">L13</text>
<text x="284.3" y="215.4">VIN</text>
<text x="294.5" y="212.8">NCP1117ST50T3G</text>
<text x="294.5" y="210.3">U1</text>
<text x="324.9" y="212.1">+5V</text>
<text x="106.3" y="218.5">100n</text>
<text x="140.2" y="217.9">+3V3</text>
<text x="159.9" y="220.4">LMV358IDGKR</text>
<text x="185.3" y="220.4">SCK</text>
<text x="205.6" y="219.8">U5B</text>
<text x="220.8" y="220.4" transform="rotate(-90 220.8 220.4)">1K</text>
<text x="274.2" y="220">D1</text>
<text x="327.5" y="216.6">+5V</text>
<text x="125.6" y="224.9" transform="rotate(-90 125.6 224.9)">10K RN1B</text>
<text x="227.7" y="224.6" transform="rotate(-90 227.7 224.6)">RN2A</text>
<text x="253.9" y="225.5">PWRIN</text>
<text x="274.2" y="222.8">M7</text>
<text x="274.2" y="225.5">PC1</text>
<text x="322.4" y="226.1">PC2C2</text>
<text x="93.9" y="230.6">GND</text>
<text x="124.3" y="230.6">GND</text>
<text x="172.6" y="233.1" transform="rotate(-90 172.6 233.1)">GATE_CMD</text>
<text x="205.6" y="228.1">LMV358IDGKR</text>
<text x="274.2" y="228.1">47u</text>
<text x="322.2" y="228.6">47u 100n</text>
<text x="170" y="240">+5V</text>
<text x="226.9" y="235.2" transform="rotate(-90 226.9 235.2)">L</text>
<text x="229.1" y="235.2" transform="rotate(-90 229.1 235.2)">YELLOW</text>
<text x="279.3" y="238.2">GND</text>
<text x="297" y="238.2">GND</text>
<text x="317.4" y="238.2">GND</text>
<text x="332.6" y="238.2">GND</text>
<text x="142.1" y="245.8">USBVCC</text>
<text x="162.4" y="245.8">+5V</text>
<text x="220.8" y="243.3">GND</text>
<text x="220.8" y="245.8">+3V3</text>
<text x="238.6" y="240.8">GND</text>
<text x="307.1" y="245.1">+5V</text>
<text x="154.8" y="251.3" transform="rotate(-90 154.8 251.3)">T1</text>
<text x="234" y="251.6">C3</text>
<text x="248.7" y="250.2">+5V</text>
<text x="270.4" y="250.3">POWER</text>
<text x="320.7" y="249.5">GREEN</text>
<text x="325.8" y="251.7">ON</text>
<text x="236.1" y="254.1">1u</text>
<text x="309.7" y="256.5">RN4D 1K</text>
<text x="337.7" y="256" transform="rotate(-90 337.7 256)">GND</text>
<text x="157.3" y="259.4" transform="rotate(-90 157.3 259.4)">FDN340P</text>
<text x="185.3" y="263.6">GND</text>
<text x="228.5" y="263.6">GND</text>
<text x="253.9" y="261.1">+3V3</text>
<text x="309.7" y="261.6">RN4C 1K</text>
<text x="109" y="275.5">+5V</text>
<text x="258.9" y="271.2">VIN</text>
<text x="251.3" y="276.3">GND</text>
<text x="270.4" y="276.3">8x1F-H8.5</text>
<text x="309.3" y="280.6">GND</text>
<text x="78.6" y="286.5">MISO2</text>
<text x="92.6" y="283.3">ICSP1</text>
<text x="199.8" y="285.2" transform="rotate(-90 199.8 285.2)">2x2 M - NM</text>
<text x="210.6" y="285.2" transform="rotate(-90 210.6 285.2)">JP2</text>
<text x="274.2" y="286.5">GND</text>
<text x="297" y="285.7">+5V</text>
<text x="81.2" y="291.5">RESET2</text>
<text x="81.2" y="289">SCK2</text>
<text x="114.2" y="289">MOS</text>
<text x="119.9" y="289">I2</text>
<text x="131.7" y="290.9" transform="rotate(-90 131.7 290.9)">75</text>
<text x="278" y="288.4">ICSP</text>
<text x="313.8" y="293.7">100n</text>
<text x="313.8" y="288.6">C4</text>
<text x="336.4" y="293.3">10x1F-H8.5</text>
<text x="92.6" y="296.6">3x2 M</text>
<text x="123.8" y="296.6" transform="rotate(-90 123.8 296.6)">D3</text>
<text x="228.5" y="296.6">RESET-E</text>
<text x="238.5" y="298.4">+5V</text>
<text x="239.2" y="296.6">N</text>
<text x="256.9" y="296.4" transform="rotate(-90 256.9 296.4)">260</text>
<text x="259.4" y="294.8" transform="rotate(-90 259.4 294.8)">RESET</text>
<text x="327.5" y="299.2">AD4/SD</text>
<text x="327.5" y="296.6">AD5/SC</text>
<text x="336.6" y="299.2">A</text>
<text x="336.6" y="296.6">L</text>
<text x="109.1" y="301.7">GND</text>
<text x="118" y="303.6" transform="rotate(-90 118 303.6)">10K RN1C</text>
<text x="137" y="300.9">U3</text>
<text x="190.4" y="304.2">PB7</text>
<text x="220.5" y="305.3" transform="rotate(-90 220.5 305.3)">C5</text>
<text x="225.5" y="305.3" transform="rotate(-90 225.5 305.3)">100n</text>
<text x="244.2" y="301.5" transform="rotate(-90 244.2 301.5)">K</text>
<text x="278" y="301.7">3x2 M</text>
<text x="294.5" y="301.7">GND</text>
<text x="315.4" y="304.2">GND</text>
<text x="315.4" y="301.1">AREF</text>
<text x="35.8" y="311.9">USB-B_TH</text>
<text x="72.3" y="310.4">F1</text>
<text x="81.2" y="311.9">USBVCC</text>
<text x="109.1" y="309.3">RESET2</text>
<text x="131.7" y="306.8" transform="rotate(-90 131.7 306.8)">CD1206-S015</text>
<text x="190.4" y="311.9">PB4</text>
<text x="190.4" y="309.3">PB5</text>
<text x="190.4" y="306.8">PB6</text>
<text x="244.2" y="311.9" transform="rotate(-90 244.2 311.9)">RN1D 10</text>
<text x="246" y="307.4" transform="rotate(-90 246 307.4)">D2</text>
<text x="261.5" y="311.1">ZU4</text>
<text x="325.6" y="306.8">SCK</text>
<text x="325.6" y="309.3">MISO</text>
<text x="326.2" y="311.9">MOSI</text>
<text x="45.1" y="315.7">X2</text>
<text x="72.3" y="315.2">MF-MSMF050-2</text>
<text x="91.1" y="315.2">500mA</text>
<text x="107.7" y="315.5" transform="rotate(-90 107.7 315.5)">C</text>
<text x="107.7" y="313.7" transform="rotate(-90 107.7 313.7)">11</text>
<text x="112.8" y="314.7" transform="rotate(-90 112.8 314.7)">22p</text>
<text x="114.2" y="314.4">XT2</text>
<text x="127.4" y="317.4" transform="rotate(-90 127.4 317.4)">Y1</text>
<text x="189.1" y="314.4">MISO2</text>
<text x="189.1" y="316.9">MOSI2</text>
<text x="215.1" y="317.6" transform="rotate(-90 215.1 317.6)">DTR</text>
<text x="246.2" y="313.8">RESET</text>
<text x="253.6" y="316.9" transform="rotate(-90 253.6 316.9)">CD1206-S01575</text>
<text x="256.9" y="313.8" transform="rotate(-90 256.9 313.8)">031-160R-TR-7</text>
<text x="328.1" y="314.4">SS</text>
<text x="55.8" y="319.5">XUSB</text>
<text x="73.5" y="322">D-</text>
<text x="81.6" y="318.2">22R RN3A</text>
<text x="93.9" y="322">RD-</text>
<text x="103.3" y="322.5" transform="rotate(-90 103.3 322.5)">GND</text>
<text x="109.7" y="321.5" transform="rotate(-90 109.7 321.5)">C9</text>
<text x="112.3" y="320.9" transform="rotate(-90 112.3 320.9)">22p</text>
<text x="118.5" y="322.3" transform="rotate(-90 118.5 322.3)">16MHz</text>
<text x="123.7" y="319.6">R1</text>
<text x="124" y="321.8">1M</text>
<text x="189.1" y="319.5">SCK2</text>
<text x="217.8" y="318.7">GND</text>
<text x="233.5" y="319.5">XTAL2</text>
<text x="246.2" y="322.1">R2</text>
<text x="256.9" y="319.8" transform="rotate(-90 256.9 319.8)">TS42</text>
<text x="299.6" y="322">SS</text>
<text x="73.5" y="324.6">D+</text>
<text x="81.6" y="325.8">22</text>
<text x="83.7" y="326.7" transform="rotate(-90 83.7 326.7)">E</text>
<text x="84.4" y="325.8">R RN3D</text>
<text x="93.9" y="327.1">RD+</text>
<text x="114.2" y="324.6">XT1</text>
<text x="132" y="324.6">XT1</text>
<text x="223.4" y="329.6">CSTCE16M0V53-R0</text>
<text x="233.5" y="327.1">XTAL1</text>
<text x="245.6" y="324.3">1M</text>
<text x="247.3" y="329.6">16MHZ</text>
<text x="299.6" y="327.1">IO8</text>
<text x="299.6" y="324.6">IO9</text>
<text x="336.4" y="326.3">6x1F-H8.5</text>
<text x="336.4" y="324.4">IOH</text>
<text x="119.2" y="331.4">+5V</text>
<text x="248.8" y="332.2">AREF</text>
<text x="299.6" y="334.7">AD4/SDA</text>
<text x="299.6" y="332.2">AD5/SCL</text>
<text x="370.7" y="335.2">RN3B 22R</text>
<text x="60.8" y="339.8" transform="rotate(-90 60.8 339.8)">UGND</text>
<text x="65.9" y="339.8" transform="rotate(-90 65.9 339.8)">Z1</text>
<text x="76.1" y="339.8" transform="rotate(-90 76.1 339.8)">Z2</text>
<text x="206.9" y="340.3" transform="rotate(-90 206.9 340.3)">1K RN2D</text>
<text x="236" y="339">+5V</text>
<text x="299.6" y="339.8">AD2</text>
<text x="299.6" y="337.3">AD3</text>
<text x="73.5" y="344.9" transform="rotate(-90 73.5 344.9)">CG0603MLC-05E</text>
<text x="83.7" y="344.9" transform="rotate(-90 83.7 344.9)">CG0603MLC-05</text>
<text x="114.8" y="347.4">TP_VUCAP</text>
<text x="205.6" y="344.9">GND</text>
<text x="237.5" y="345.5">C6</text>
<text x="299.6" y="344.9">AD0</text>
<text x="299.6" y="342.3">AD1</text>
<text x="336.4" y="347.3">AD</text>
<text x="370.7" y="342.8">RN3C 22R</text>
<text x="50.7" y="350">USHIELD</text>
<text x="114.8" y="350">USBVCC</text>
<text x="114.8" y="352.5">RD-</text>
<text x="190.4" y="352.5">RXLED</text>
<text x="190.4" y="350">TXLED</text>
<text x="235.8" y="348.1">100n</text>
<text x="236" y="351.7">+5V</text>
<text x="299.6" y="352.5">IO6</text>
<text x="299.6" y="350">IO7</text>
<text x="336.4" y="349.2">8x1F-H8.5</text>
<text x="77.5" y="355.7">100n</text>
<text x="79.9" y="358.2">C7</text>
<text x="114.2" y="357.6">UGND</text>
<text x="114.8" y="355">RD+</text>
<text x="189.1" y="355">M8RXD</text>
<text x="189.1" y="357.6">M8TXD</text>
<text x="222.9" y="356.3">1K RN2C</text>
<text x="251.3" y="357.6">GND</text>
<text x="299.6" y="357.6">IO4</text>
<text x="299.6" y="355">IO5</text>
<text x="65.9" y="363.9" transform="rotate(-90 65.9 363.9)">L1</text>
<text x="72.3" y="363.9" transform="rotate(-90 72.3 363.9)">BLM21</text>
<text x="95.1" y="363.3">C8</text>
<text x="95.5" y="365.8">1u</text>
<text x="211.2" y="363.3">YELLOW</text>
<text x="211.2" y="361.1">TX</text>
<text x="299.6" y="362.7">IO2</text>
<text x="299.6" y="365.2">IO1</text>
<text x="299.6" y="360.1">IO3</text>
<text x="83.7" y="367.7">GND</text>
<text x="110.7" y="367">GROUND</text>
<text x="124.3" y="370.3">GND</text>
<text x="137" y="367.7">ATMEGA16U2-MU(R)</text>
<text x="225.9" y="368.2">RN2B</text>
<text x="299.6" y="367.7">IO0</text>
<text x="211.2" y="375.7">RX</text>
<text x="225.4" y="374.6">1K</text>
<text x="258.9" y="377.9">M8RXD</text>
<text x="261.5" y="372.8">ATMEGA328P-PU</text>
<text x="273.6" y="376.6">1K RN4B</text>
<text x="336.4" y="375.2">IOL</text>
<text x="211.2" y="378.5">YELLOW</text>
<text x="258.9" y="383">M8TXD</text>
<text x="273.6" y="381.7">1K RN4A</text>
</g>
<g font-size="2.5" fill="#0dab76">
<text x="345.3" y="299.2">SDA</text>
<text x="345.3" y="296.6">SCL</text>
<text x="347.2" y="310.6">12</text>
<text x="347.2" y="308.1">13</text>
<text x="347.2" y="315.7">10</text>
<text x="347.2" y="313.1">11</text>
<text x="347.2" y="320.8">8</text>
<text x="347.2" y="318.2">9</text>
<text x="203.1" y="342.3" transform="rotate(-90 203.1 342.3)">USB boot En</text>
<text x="344.7" y="353.8">7</text>
<text x="344.7" y="358.8">5</text>
<text x="344.7" y="356.3">6</text>
<text x="344.7" y="363.9">3</text>
<text x="344.7" y="361.4">4</text>
<text x="344.7" y="371.5">0</text>
<text x="344.7" y="369">1</text>
<text x="344.7" y="366.5">2</text>
</g>
<text font-size="2.3" fill="#808080" x="253.9" y="258.5">RESET</text>
<g font-size="2.1" fill="#808080">
<text x="126.5" y="199.8" transform="rotate(-90 126.5 199.8)">8</text>
<text x="126.5" y="206.7" transform="rotate(-90 126.5 206.7)">1</text>
<text x="91" y="210.5" transform="rotate(-90 91 210.5)">8</text>
<text x="126.5" y="215" transform="rotate(-90 126.5 215)">2</text>
<text x="150.7" y="212.5">3</text>
<text x="162.8" y="215">1</text>
<text x="258.7" y="215">3</text>
<text x="293" y="215">3</text>
<text x="307.6" y="215">4</text>
<text x="91" y="221.4" transform="rotate(-90 91 221.4)">4</text>
<text x="126.5" y="222" transform="rotate(-90 126.5 222)">7</text>
<text x="150.7" y="217.5">2</text>
<text x="196.4" y="220.1">5</text>
<text x="223" y="217.5" transform="rotate(-90 223 217.5)">8</text>
<text x="241.9" y="218.1" transform="rotate(-90 241.9 218.1)">1</text>
<text x="252.1" y="218.1" transform="rotate(-90 252.1 218.1)">2</text>
<text x="252.9" y="216.1">3</text>
<text x="296.8" y="216.1">IN OUT</text>
<text x="307.6" y="217.5">2</text>
<text x="196.4" y="225.2">6</text>
<text x="208.5" y="222.6">7</text>
<text x="223" y="224.5" transform="rotate(-90 223 224.5)">1</text>
<text x="240.8" y="224" transform="rotate(-90 240.8 224)">1</text>
<text x="251" y="224" transform="rotate(-90 251 224)">2</text>
<text x="299.2" y="224.5" transform="rotate(-90 299.2 224.5)">1</text>
<text x="199" y="245.5">1</text>
<text x="218.7" y="245.5">5</text>
<text x="199" y="250.6">3</text>
<text x="202.9" y="246.6">IN</text>
<text x="202.9" y="251.7">ON/OFF</text>
<text x="211.4" y="246.6">OUT</text>
<text x="199" y="255.6">2</text>
<text x="202.9" y="256.8">GND</text>
<text x="209.6" y="256.8">NC/FB</text>
<text x="218.7" y="255.6">4</text>
<text x="273.2" y="253.1">1</text>
<text x="273.2" y="255.6">2</text>
<text x="310.7" y="253.1">4</text>
<text x="317.7" y="253.1">5</text>
<text x="273.2" y="258.2">3</text>
<text x="273.2" y="260.7">4</text>
<text x="273.2" y="263.3">5</text>
<text x="310.7" y="258.2">3</text>
<text x="317.7" y="258.2">6</text>
<text x="273.2" y="265.8">6</text>
<text x="273.2" y="268.3">7</text>
<text x="202.7" y="274" transform="rotate(-90 202.7 274)">4</text>
<text x="205.2" y="274" transform="rotate(-90 205.2 274)">2</text>
<text x="273.2" y="270.9">8</text>
<text x="95.4" y="286.1">1</text>
<text x="103.8" y="286.1">2</text>
<text x="202.7" y="282.4" transform="rotate(-90 202.7 282.4)">3</text>
<text x="205.2" y="282.4" transform="rotate(-90 205.2 282.4)">1</text>
<text x="245.9" y="286.1" transform="rotate(-90 245.9 286.1)">5</text>
<text x="248.4" y="286.1" transform="rotate(-90 248.4 286.1)">2</text>
<text x="251" y="286.1" transform="rotate(-90 251 286.1)">1</text>
<text x="95.4" y="288.7">3</text>
<text x="95.4" y="291.2">5</text>
<text x="103.8" y="288.7">4</text>
<text x="103.8" y="291.2">6</text>
<text x="118.9" y="293.7" transform="rotate(-90 118.9 293.7)">3</text>
<text x="248.4" y="293.1" transform="rotate(-90 248.4 293.1)">4</text>
<text x="251" y="293.1" transform="rotate(-90 251 293.1)">3</text>
<text x="280.8" y="291.2">1</text>
<text x="280.8" y="293.7">3</text>
<text x="289.2" y="291.2">2</text>
<text x="289.2" y="293.7">4</text>
<text x="226.9" y="298.8">1</text>
<text x="233.9" y="298.8">2</text>
<text x="280.8" y="296.3">5</text>
<text x="289.2" y="296.3">6</text>
<text x="338" y="296.3">10</text>
<text x="339.2" y="298.8">9</text>
<text x="118.9" y="300.7" transform="rotate(-90 118.9 300.7)">6</text>
<text x="154.4" y="305">(PCINT7/OC0A/OC1C)PB7</text>
<text x="185.1" y="303.9">21</text>
<text x="240.8" y="303.9" transform="rotate(-90 240.8 303.9)">5</text>
<text x="339.2" y="303.9">7</text>
<text x="339.2" y="301.4">8</text>
<text x="132.3" y="309">24</text>
<text x="139.4" y="310.1">RESET(PC1/DW)</text>
<text x="167.4" y="310.1">(PCINT5)PB5</text>
<text x="167.4" y="307.5">(PCINT6)PB6</text>
<text x="185.1" y="309">19</text>
<text x="185.1" y="306.4">20</text>
<text x="185.1" y="311.5">18</text>
<text x="240.8" y="310.9" transform="rotate(-90 240.8 310.9)">4</text>
<text x="339.2" y="311.5">4</text>
<text x="339.2" y="309">5</text>
<text x="339.2" y="306.4">6</text>
<text x="121.4" y="316.6" transform="rotate(-90 121.4 316.6)">1</text>
<text x="133.5" y="316.6">2</text>
<text x="139.4" y="317.7">XTAL2(PC0)</text>
<text x="156.6" y="315.2">(PD0/MISO/PCINT3)PB3</text>
<text x="157.2" y="317.7">(PDI/MOSI/PCINT2)PB2</text>
<text x="164.3" y="312.6">(T1/PCINT4)PB4</text>
<text x="185.1" y="314">17</text>
<text x="185.1" y="316.6">16</text>
<text x="258" y="314">1</text>
<text x="263.8" y="315.2">RESET</text>
<text x="276.2" y="317.7">(MISO)PB4</text>
<text x="277.2" y="315.2">(SCK)PB5</text>
<text x="291.8" y="314">19</text>
<text x="291.8" y="316.6">18</text>
<text x="339.2" y="316.6">2</text>
<text x="339.2" y="314">3</text>
<text x="48.5" y="319.1">1</text>
<text x="48.5" y="321.7">2</text>
<text x="84.7" y="319.1">8</text>
<text x="91.7" y="319.1">1</text>
<text x="121.4" y="323.6" transform="rotate(-90 121.4 323.6)">2</text>
<text x="133.5" y="321.7">1</text>
<text x="139.4" y="322.8">XTAL1</text>
<text x="161.2" y="320.2">(SCLK/PCINT1)PB1</text>
<text x="163.9" y="322.8">(SS/PCINT0)PB0</text>
<text x="185.1" y="319.1">15</text>
<text x="185.1" y="321.7">14</text>
<text x="256.8" y="321.7">10</text>
<text x="263.8" y="322.8">XTAL2</text>
<text x="276.2" y="320.2">(MOSI)PB3</text>
<text x="278.8" y="322.8">(SS)PB2</text>
<text x="291.8" y="319.1">17</text>
<text x="291.8" y="321.7">16</text>
<text x="339.2" y="319.1">1</text>
<text x="43.8" y="327.3" transform="rotate(-90 43.8 327.3)">P$2</text>
<text x="46.4" y="327.3" transform="rotate(-90 46.4 327.3)">P$1</text>
<text x="48.5" y="324.2">3</text>
<text x="48.5" y="326.7">4</text>
<text x="84.7" y="326.7">5</text>
<text x="91.7" y="326.7">4</text>
<text x="132.3" y="329.3">32</text>
<text x="185.1" y="329.3">22</text>
<text x="258" y="326.7">9</text>
<text x="263.8" y="327.9">XTAL1</text>
<text x="277.2" y="325.3">(OC1)PB1</text>
<text x="278.1" y="327.9">(ICP)PB0</text>
<text x="291.8" y="324.2">15</text>
<text x="291.8" y="326.7">14</text>
<text x="339.2" y="329.3">6</text>
<text x="42.7" y="335.8" transform="rotate(-90 42.7 335.8)">P$2</text>
<text x="45.2" y="335.8" transform="rotate(-90 45.2 335.8)">P$1</text>
<text x="139.4" y="330.4">AVCC</text>
<text x="158.9" y="330.4">(INT4/ICP1/CLK0)PC7</text>
<text x="160.8" y="332.9">(OC1A/PCINT8)PC6</text>
<text x="160.8" y="335.5">(PCINT9/OC1B)PC5</text>
<text x="185.1" y="331.8">23</text>
<text x="185.1" y="334.4">25</text>
<text x="207.8" y="331.8" transform="rotate(-90 207.8 331.8)">4</text>
<text x="256.8" y="334.4">20</text>
<text x="256.8" y="331.8">21</text>
<text x="263.8" y="335.5">AVCC</text>
<text x="263.8" y="332.9">AREF</text>
<text x="275.8" y="332.9">(ADC5)PC5</text>
<text x="275.8" y="335.5">(ADC4)PC4</text>
<text x="291.8" y="331.8">28</text>
<text x="291.8" y="334.4">27</text>
<text x="339.2" y="334.4">4</text>
<text x="339.2" y="331.8">5</text>
<text x="371.7" y="331.8">2</text>
<text x="378.7" y="331.8">7</text>
<text x="133.5" y="339.4">3</text>
<text x="133.5" y="336.9">4</text>
<text x="139.4" y="340.6">GND</text>
<text x="139.4" y="338">VCC</text>
<text x="160.9" y="340.6">(AIN2/PCINT11)PC2</text>
<text x="166" y="338">(PCINT10)PC4</text>
<text x="185.1" y="339.4">5</text>
<text x="185.1" y="336.9">26</text>
<text x="207.8" y="338.8" transform="rotate(-90 207.8 338.8)">5</text>
<text x="256.8" y="336.9">22</text>
<text x="258" y="342">7</text>
<text x="263.8" y="338">AGND</text>
<text x="275.8" y="338">(ADC3)PC3</text>
<text x="275.8" y="340.6">(ADC2)PC2</text>
<text x="291.8" y="336.9">26</text>
<text x="291.8" y="339.4">25</text>
<text x="291.8" y="342">24</text>
<text x="339.2" y="342">1</text>
<text x="339.2" y="339.4">2</text>
<text x="339.2" y="336.9">3</text>
<text x="371.7" y="339.4">3</text>
<text x="378.7" y="339.4">6</text>
<text x="132.3" y="347.1">27</text>
<text x="150.8" y="345.6">(CTS/HWB/AIN6/TO/INT7)PD7</text>
<text x="185.1" y="344.5">13</text>
<text x="185.1" y="347.1">12</text>
<text x="258" y="344.5">8</text>
<text x="263.8" y="345.6">GND</text>
<text x="263.8" y="343.1">VCC</text>
<text x="275.1" y="345.6">(ADC0)PC0)</text>
<text x="275.8" y="343.1">(ADC1)PC1</text>
<text x="291.8" y="344.5">23</text>
<text x="132.3" y="352.1">30</text>
<text x="132.3" y="349.6">31</text>
<text x="139.4" y="353.3">D-</text>
<text x="139.4" y="348.2">UCAP</text>
<text x="139.4" y="350.7">UVCC</text>
<text x="155.7" y="350.7">(XCK/AIN4/PCINT12)PD5</text>
<text x="160" y="348.2">(RTS/AIN5/INT6)PD6</text>
<text x="164.9" y="353.3">(INT5/AIN3)PD4</text>
<text x="185.1" y="352.1">10</text>
<text x="185.1" y="349.6">11</text>
<text x="276.8" y="350.7">(AIN1)PD7</text>
<text x="276.8" y="353.3">(AIN0)PD6</text>
<text x="291.8" y="349.6">13</text>
<text x="291.8" y="352.1">12</text>
<text x="339.2" y="352.1">8</text>
<text x="132.3" y="354.7">29</text>
<text x="132.3" y="357.2">28</text>
<text x="139.4" y="355.8">D+</text>
<text x="139.4" y="358.3">UGND</text>
<text x="158.6" y="358.3">(RXD1/AIN1/INT2)PD2</text>
<text x="164.1" y="355.8">(TXD1/INT3)PD3</text>
<text x="185.1" y="359.8">7</text>
<text x="185.1" y="357.2">8</text>
<text x="185.1" y="354.7">9</text>
<text x="224.4" y="357.2">6</text>
<text x="231.4" y="357.2">3</text>
<text x="279" y="355.8">(T1)PD5</text>
<text x="279" y="358.3">(T0)PD4</text>
<text x="291.8" y="354.7">11</text>
<text x="291.8" y="357.2">6</text>
<text x="291.8" y="359.8">5</text>
<text x="339.2" y="359.8">5</text>
<text x="339.2" y="357.2">6</text>
<text x="339.2" y="354.7">7</text>
<text x="115.2" y="362.3">2</text>
<text x="122.1" y="362.3">1</text>
<text x="132.3" y="362.3">33</text>
<text x="139.4" y="363.4">PAD</text>
<text x="163.8" y="363.4">(OC0B/INT0)PD0</text>
<text x="164.9" y="360.9">(AIN0/INT1)PD1</text>
<text x="185.1" y="362.3">6</text>
<text x="276.9" y="360.9">(INT1)PD3</text>
<text x="276.9" y="363.4">(INT0)PD2</text>
<text x="277.2" y="366">(TXD)PD1</text>
<text x="291.8" y="362.3">4</text>
<text x="291.8" y="364.8">3</text>
<text x="339.2" y="364.8">3</text>
<text x="339.2" y="362.3">4</text>
<text x="224.4" y="369.9">7</text>
<text x="231.4" y="369.9">2</text>
<text x="277" y="368.5">(RXD)PD0</text>
<text x="291.8" y="367.4">2</text>
<text x="339.2" y="369.9">1</text>
<text x="339.2" y="367.4">2</text>
<text x="275.2" y="377.5">7</text>
<text x="282.2" y="377.5">2</text>
<text x="275.2" y="382.6">8</text>
<text x="282.2" y="382.6">1</text>
</g>
<g font-size="1.8" fill="#c90d0c">
<text x="236.1" y="207.7">X1</text>
<text x="236.1" y="210.3">POWERSUPPLY_DC21MMX</text>
<text x="281.2" y="225.1" transform="rotate(-90 281.2 225.1)">+</text>
<text x="319.3" y="225.1" transform="rotate(-90 319.3 225.1)">+</text>
</g>
</svg>
